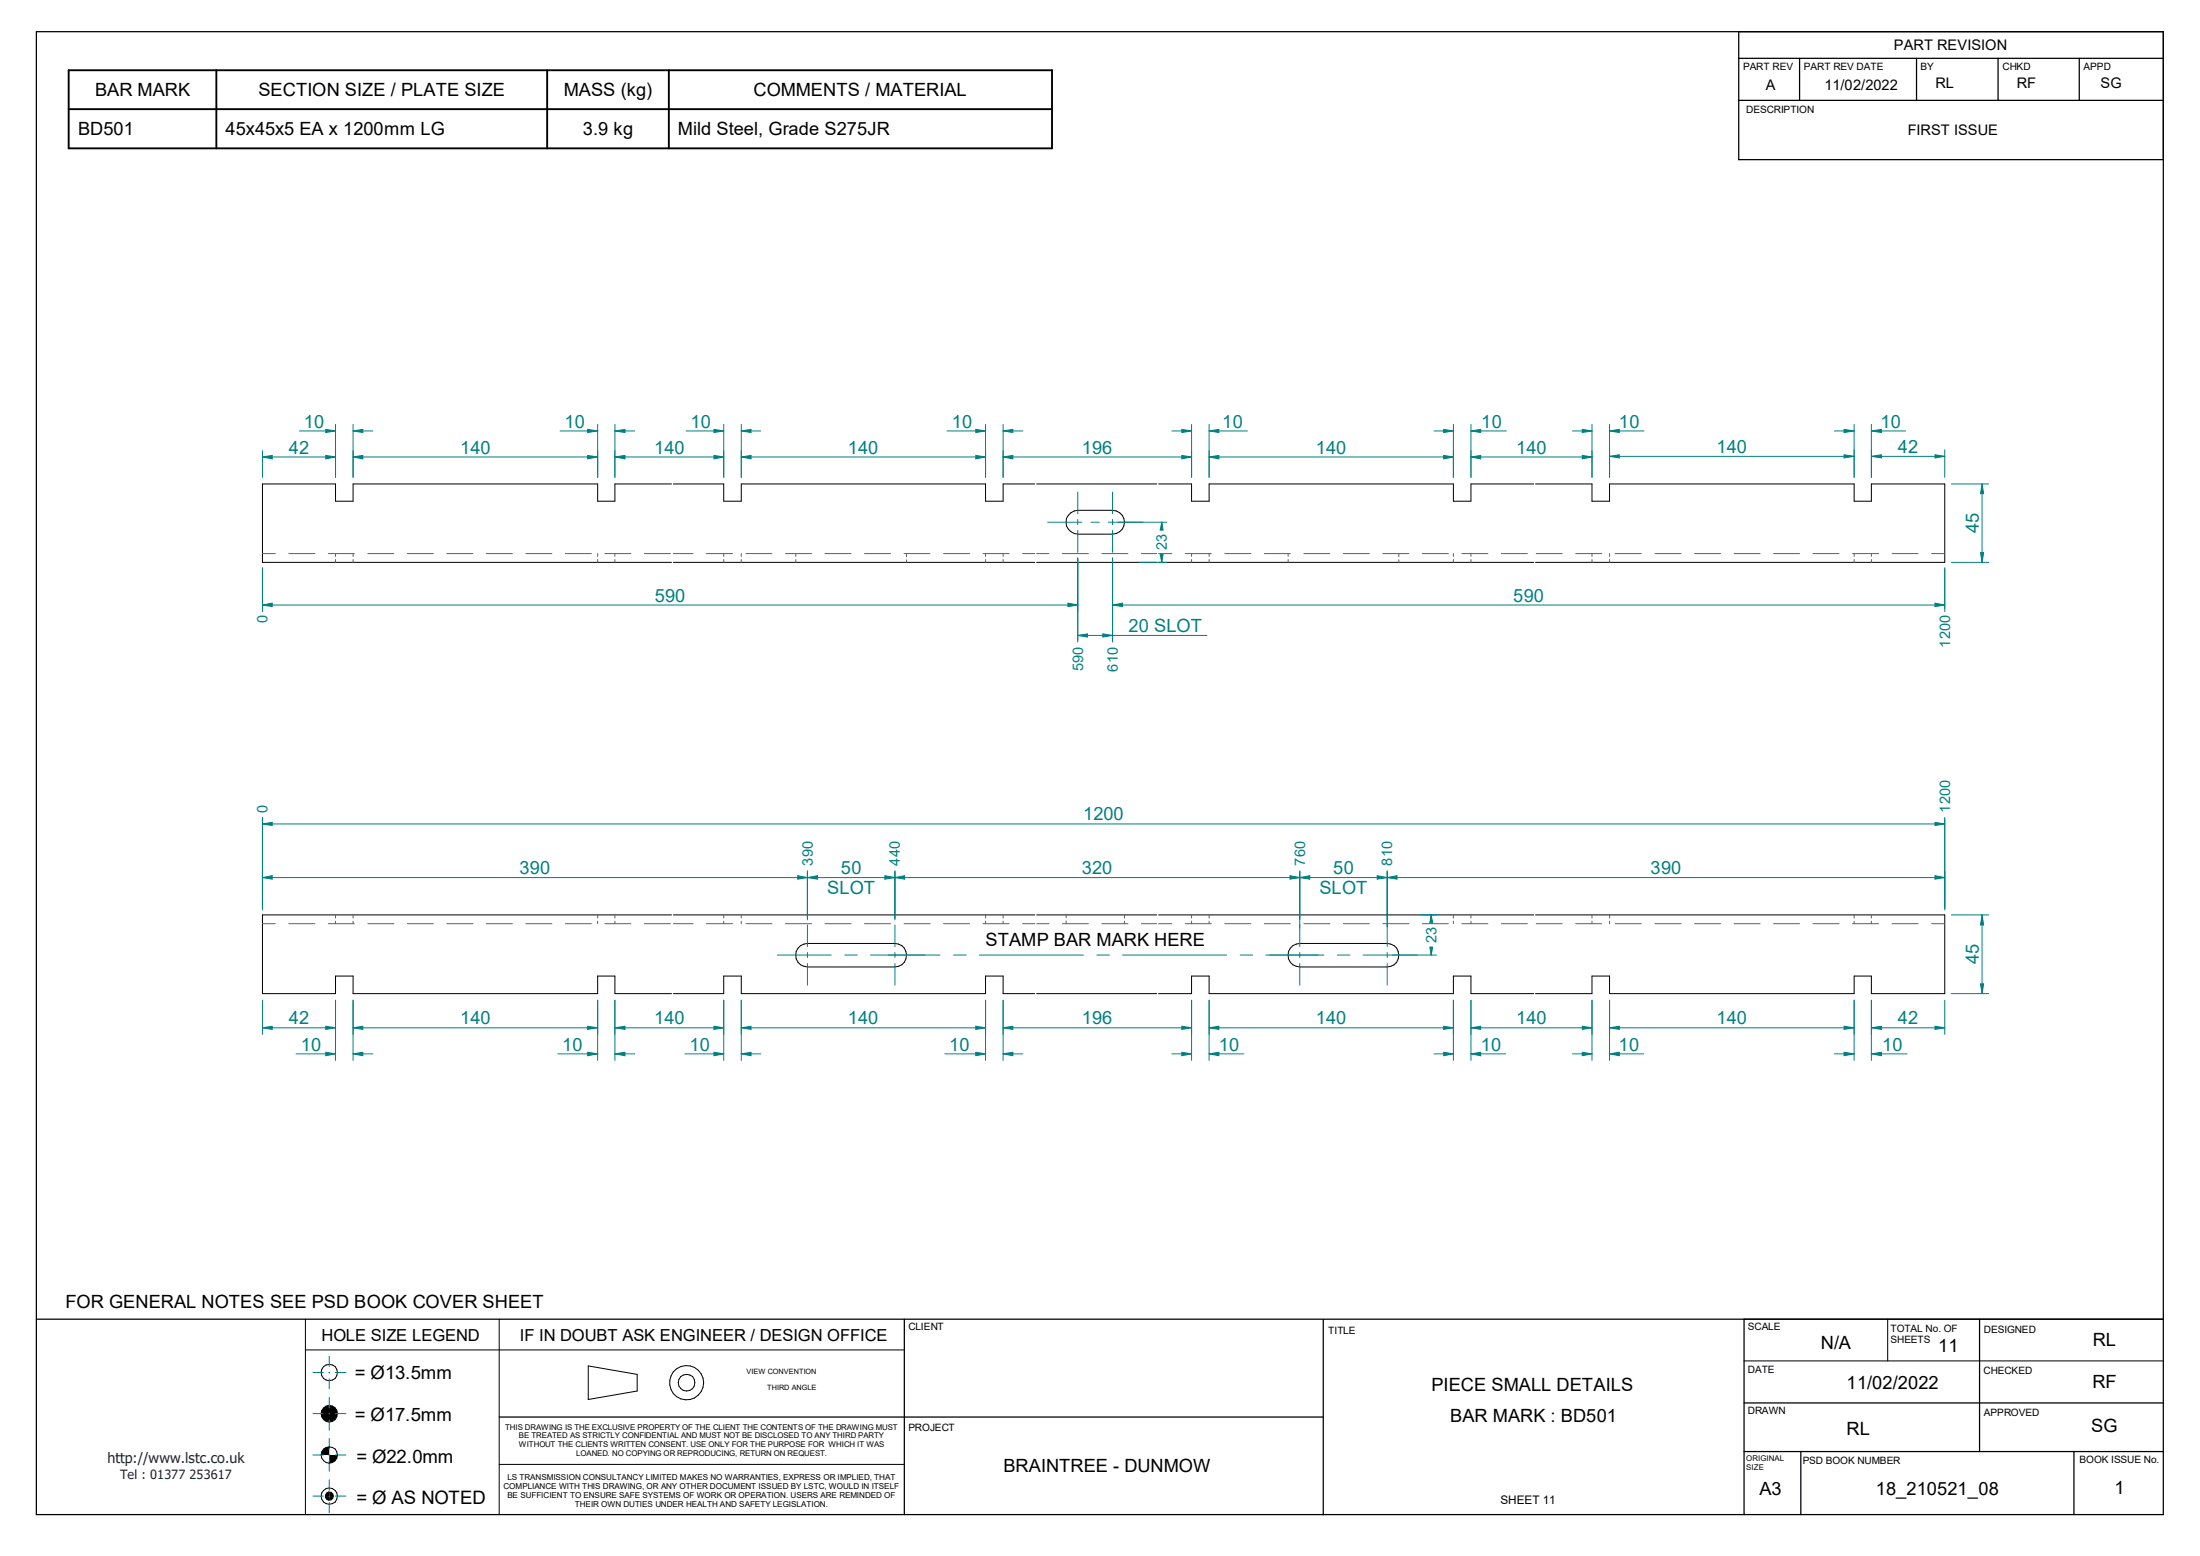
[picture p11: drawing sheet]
<svg xmlns="http://www.w3.org/2000/svg" width="297mm" height="210mm" viewBox="0 0 297 210" stroke-linecap="round" stroke-linejoin="round" font-family="sans-serif">
<g fill="none" stroke="#000" stroke-width=".17">
<path d="M4.9 4.3h287.2v200.1h-287.2zM234.7 7.9h57.4M234.7 13.5h57.4M234.7 4.3v17.2h57.4M243 7.9v5.6M258.7 7.9v5.6M269.7 7.9v5.6M280.7 7.9v5.6M4.9 178.1h287.2M122.1 178.1v26.3M178.6 178.1v26.4M235.5 178.1v26.3"/>
<path d="M267.3 178.1v17.8M67.4 191.3h111.2M235.5 189.4h56.6M235.5 195.9h56.6M243.1 195.9v8.5M280 195.9v8.5"/>
</g>
<g fill="none" stroke="#000" stroke-width=".14">
<path d="M90.8 65.3h-7.8v2.3h-2.3v-2.3h-33v2.3h-2.4v-2.3h-9.9v10.6h55.4M90.8 65.3h6.9v2.3h2.4v-2.3h33v2.3h2.3v-2.3h25.5v2.3h2.3v-2.3h33v2.3h2.4v-2.3h16.3v2.3h2.4v-2.3h33v2.3h2.3v-2.3h10v10.6h-171.8M144.2 69.6l.4-.4 .4-.2 .5-.1h4.7a1.61 1.61 0 0 1 1.6 1.6 1.61 1.61 0 0 1-1.6 1.6h-4.7a1.61 1.61 0 0 1-1.3-2.5zM90.8 123.5h-55.4v10.6h9.9v-2.4h2.4v2.4h33v-2.4h2.3v2.4h7.8M90.8 123.5h171.8v10.6h-10v-2.4h-2.3v2.4h-33v-2.4h-2.4v2.4h-16.3v-2.4h-2.4v2.4h-33v-2.4h-2.3v2.4h-25.5v-2.4h-2.3v2.4h-33v-2.4h-2.4v2.4h-6.9M107.7 128l.4-.4 .9-.3h11.8a1.59 1.59 0 0 1 1.6 1.6 1.59 1.59 0 0 1-1.6 1.6h-11.8a1.59 1.59 0 0 1-1.4-.9 1.59 1.59 0 0 1 .1-1.6zM174.5 127.6l1-.3h11.8a1.59 1.59 0 0 1 1.5 1.6 1.59 1.59 0 0 1-1.5 1.6h-11.8a1.59 1.59 0 0 1-1.6-1.1 1.59 1.59 0 0 1 .6-1.8zM41.2 178.1v26.3M67.4 178.1v26.3M254.8 178.1v5.6M41.2 182.2h80.9M67.4 197.7h54.7"/>
<path d="M79.4 184.4l6.6 1.1v2.2l-6.6 1.2zM235.5 183.7h56.6"/>
<circle cx="44.4" cy="196.4" r="1.1"/>
<circle cx="44.4" cy="185.2" r="1.1"/>
<circle cx="44.4" cy="190.8" r="1.1"/>
<circle cx="92.7" cy="186.6" r="1.13"/>
<circle cx="92.7" cy="186.6" r="2.31"/>
<circle cx="44.5" cy="201.9" r=".55"/>
<circle cx="44.5" cy="201.9" r="1.09"/>
</g>
<g fill="#000">
<path d="M43.6 195.7l.5-.4h.3v1.1h-1.1z" fill-rule="evenodd"/>
<path d="M44.4 196.4h1.2a1.12 1.12 0 0 1-1.2 1.1z" fill-rule="evenodd"/>
<path d="M44 201.7l.4-.3v.5h-.5z" fill-rule="evenodd"/>
<path d="M43.9 201.9h.5v.6l-.2-.1-.2-.2z" fill-rule="evenodd"/>
<path d="M44.4 201.4l.3 .1 .3 .2v.2h-.6z" fill-rule="evenodd"/>
<path d="M44.4 201.9h.6v.3l-.3 .2-.3 .1z" fill-rule="evenodd"/>
<circle cx="44.4" cy="190.8" r="1.1"/>
</g>
<g fill="none" stroke="#008080" stroke-width=".14">
<path d="M141.4 70.5h4.6M145.5 66.4v2.9M145.5 70.1v.7M145.5 71.6v2.9M147.3 70.5h1.1M149.6 70.5h4.7M150.2 66.4v2.9M150.2 70.1v.7M150.2 71.6v2.9M109 117.6v6.4M109 118.4l1.4-.2v.5zM120.8 117.6v6.4"/>
<path d="M104.9 128.9h7.3M109 124.8v3M109 128.6v.6M109 130v3M114 128.9h1.7M117.5 128.9h7.4M120.8 124.8v3M120.8 128.6v.6M120.8 130v3M171.4 128.9h7.3M175.5 124.8v3M175.5 128.6v.6"/>
<path d="M175.5 130v3M180.6 128.9h1.6M184 128.9h7.3M187.3 124.8v3M187.3 128.6v.6M187.3 130v3M42.2 190.8h1.4M42.2 196.4h1.4M42.2 185.3h1.4M44.4 190.8h.1M44.4 196.4h.1M44.4 185.3h.1"/>
<path d="M44.4 183v1.4M44.4 185.2v.1M44.4 186.1v1.4M44.4 188.6v1.4M44.4 190.8v.1M44.4 191.6v1.4M44.4 194.1v1.5M44.4 196.3v.1M44.4 197.2v1.4M44.4 199.7v1.5M45.3 190.8h1.4M45.3 196.4h1.4"/>
<path d="M45.3 185.3h1.4M42.2 201.9h1.4M44.4 201.9h.1M44.4 201.9v.1M44.4 202.8v1.4M45.3 201.9h1.4"/>
</g>
<g fill="none" stroke="#606060" stroke-width=".14">
<path d="M35.4 74.7h1.8M39 74.7h3.5M44.3 74.7h3.5M45.3 74.7v.4M45.3 75.5v.4M47.7 74.7v.4M47.7 75.5v.4M49.7 74.7h3.5M55 74.7h3.5M60.3 74.7h3.5M65.7 74.7h3.5M71 74.7h3.5"/>
<path d="M76.3 74.7h3.5M80.7 74.7v.4M80.7 75.5v.4M81.7 74.7h3.5M83 74.7v.4M83 75.5v.4M87 74.7h3.5M90.8 74.7h2.8M95.4 74.7h3.5M97.7 74.7v.4M97.7 75.5v.4M100.1 74.7v.4"/>
<path d="M100.1 75.5v.4M100.7 74.7h3.5M106 74.7h3.6M107.4 74.7v.4M107.4 75.5v.4M111.4 74.7h3.5M116.7 74.7h3.5M122 74.7h3.6M122.4 74.7v.4M122.4 75.6v.3M127.4 74.7h3.5M132.7 74.7h3.5"/>
<path d="M133.1 74.7v.4M133.1 75.5v.4M135.4 74.7v.4M135.4 75.5v.4M138 74.7h3.6M143.4 74.7h3.5M148.8 74.7h3.5M154.1 74.7h4.1M160 74.7h3.5M160.9 74.7v.4M160.9 75.5v.4M163.2 74.7v.4"/>
<path d="M163.2 75.5v.4M165.4 74.7h3.5M170.7 74.7h3.5M173.9 74.7v.4M173.9 75.5v.4M176 74.7h3.5M181.4 74.7h3.5M186.7 74.7h3.5M188.8 74.7v.4M188.8 75.6v.3M192 74.7h3.5M196.2 74.7v.4"/>
<path d="M196.2 75.5v.4M197.4 74.7h3.5M198.6 74.7v.4M198.6 75.5v.4M202.7 74.7h3.5M207.4 74.7h3.5M212.7 74.7h3.5M214.9 74.7v.4M214.9 75.5v.4M217.3 74.7v.4M217.3 75.5v.4M218.1 74.7h3.5"/>
<path d="M223.4 74.7h3.5M228.8 74.7h3.5M234.1 74.7h3.5M239.4 74.7h3.6M244.8 74.7h3.5M250.1 74.7h3.5M250.3 74.7v.4M250.3 75.5v.4M252.6 74.7v.4M252.6 75.5v.4M255.4 74.7h3.6M260.8 74.7h1.8"/>
<path d="M35.4 124.7h1.8M39 124.7h3.5M44.3 124.7h3.5M45.3 123.5v.4M45.3 124.3v.4M47.7 123.5v.4M47.7 124.3v.4M49.7 124.7h3.5M55 124.7h3.5M60.3 124.7h3.5M65.7 124.7h3.5M71 124.7h3.5"/>
<path d="M76.3 124.7h3.5M80.7 123.5v.4M80.7 124.3v.4M81.7 124.7h3.5M83 123.5v.4M83 124.3v.4M87 124.7h3.5M90.8 124.7h2.8M95.4 124.7h3.5M97.7 123.5v.4M97.7 124.3v.4M100.1 123.5v.4"/>
<path d="M100.1 124.3v.4M100.7 124.7h3.5M106 124.7h3.6M111.4 124.7h3.5M116.7 124.7h3.5M122 124.7h3.6M127.4 124.7h3.5M132.7 124.7h3.5M133.1 123.5v.4M133.1 124.3v.4M135.4 123.5v.4M135.4 124.3v.4"/>
<path d="M138 124.7h3.6M143.4 124.7h3.5M143.9 123.5v.4M143.9 124.3v.4M148.8 124.7h3.5M151.8 123.5v.4M151.8 124.3v.4M154.1 124.7h4.1M160 124.7h3.5M160.9 123.5v.4M160.9 124.3v.4M163.2 123.5v.4"/>
<path d="M163.2 124.3v.4M165.4 124.7h3.5M170.7 124.7h3.5M176 124.7h3.5M181.4 124.7h3.5M186.7 124.7h3.5M192 124.7h3.5M196.2 123.5v.4M196.2 124.3v.4M197.4 124.7h3.5M198.6 123.5v.4M198.6 124.3v.4"/>
<path d="M202.7 124.7h3.5M207.4 124.7h3.5M212.7 124.7h3.5M214.9 123.5v.4M214.9 124.3v.4M217.3 123.5v.4M217.3 124.3v.4M218.1 124.7h3.5M223.4 124.7h3.5M228.8 124.7h3.5M234.1 124.7h3.5M239.4 124.7h3.6"/>
<path d="M244.8 124.7h3.5M250.1 124.7h3.5M250.3 123.5v.4M250.3 124.3v.4M252.6 123.5v.4M252.6 124.3v.4M255.4 124.7h3.6M260.8 124.7h1.8"/>
</g>
<path d="M90.8 60.8v19.6M139.8 60.8v19.6M156.3 60.8v19.6M207.2 60.8v19.6M90.8 119v19.6M139.8 119v19.6M156.3 119v19.6M207.2 119v19.6" fill="none" stroke="#fff" stroke-width=".14"/>
<path d="M109 118.4l1.4-.2v.5z" fill="#008080"/>
<path d="M119.5 118.2l1.3 .2-1.3 .3z" fill="none" stroke="#008080" stroke-width=".14"/>
<path d="M119.5 118.2l1.3 .2-1.3 .3z" fill="#008080"/>
<path d="M109 118.4h11.8M175.5 117.6v7.7M175.5 118.4l1.3-.2v.5zM187.3 117.6v7.5" fill="none" stroke="#008080" stroke-width=".14"/>
<path d="M175.5 118.4l1.3-.2v.5z" fill="#008080"/>
<path d="M185.9 118.2l1.4 .2-1.4 .3z" fill="none" stroke="#008080" stroke-width=".14"/>
<path d="M185.9 118.2l1.4 .2-1.4 .3z" fill="#008080"/>
<path d="M175.5 118.4h11.8M187.3 117.6v7.5M187.3 118.4l1.3-.2v.5zM262.6 117.6v5" fill="none" stroke="#008080" stroke-width=".14"/>
<path d="M187.3 118.4l1.3-.2v.5z" fill="#008080"/>
<path d="M261.2 118.2l1.4 .2-1.4 .3z" fill="none" stroke="#008080" stroke-width=".14"/>
<path d="M261.2 118.2l1.4 .2-1.4 .3z" fill="#008080"/>
<path d="M35.4 117.6v5M107.7 118.2l1.3 .2-1.3 .3zM109 117.6v6.4M187.3 118.4h75.3" fill="none" stroke="#008080" stroke-width=".14"/>
<path d="M107.7 118.2l1.3 .2-1.3 .3z" fill="#008080"/>
<path d="M35.4 118.4l1.3-.2v.5z" fill="none" stroke="#008080" stroke-width=".14"/>
<path d="M35.4 118.4l1.3-.2v.5z" fill="#008080"/>
<path d="M145.5 75.4v11.3M150.2 75.4v11.3M145.5 85.8l1.3-.2v.4zM35.4 118.4h73.6" fill="none" stroke="#008080" stroke-width=".14"/>
<path d="M145.5 85.8l1.3-.2v.4z" fill="#008080"/>
<path d="M148.9 85.6l1.3 .2-1.3 .2z" fill="none" stroke="#008080" stroke-width=".14"/>
<path d="M148.9 85.6l1.3 .2-1.3 .2z" fill="#008080"/>
<path d="M150.2 75.4v7.1M262.6 76.8v5.7M145.5 85.8h17.4M150.2 81.7l1.4-.3v.5z" fill="none" stroke="#008080" stroke-width=".14"/>
<path d="M150.2 81.7l1.4-.3v.5z" fill="#008080"/>
<path d="M261.2 81.4l1.4 .3-1.4 .2z" fill="none" stroke="#008080" stroke-width=".14"/>
<path d="M261.2 81.4l1.4 .3-1.4 .2z" fill="#008080"/>
<path d="M150.2 81.7h112.4M120.8 117.6v6.4M120.8 118.4l1.3-.2v.5zM175.5 117.6v6.4" fill="none" stroke="#008080" stroke-width=".14"/>
<path d="M120.8 118.4l1.3-.2v.5z" fill="#008080"/>
<path d="M174.2 118.2l1.3 .2-1.3 .3z" fill="none" stroke="#008080" stroke-width=".14"/>
<path d="M174.2 118.2l1.3 .2-1.3 .3z" fill="#008080"/>
<path d="M35.4 76.8v5.7M145.5 75.4v7.1M35.4 81.7l1.3-.3v.5zM120.8 118.4h54.7" fill="none" stroke="#008080" stroke-width=".14"/>
<path d="M35.4 81.7l1.3-.3v.5z" fill="#008080"/>
<path d="M144.2 81.4l1.3 .3-1.3 .2z" fill="none" stroke="#008080" stroke-width=".14"/>
<path d="M144.2 81.4l1.3 .3-1.3 .2z" fill="#008080"/>
<path d="M263.4 75.9h5.1M263.4 65.3h5.1M267.4 74.6h.4l-.2 1.3zM35.4 81.7h110.1" fill="none" stroke="#008080" stroke-width=".14"/>
<path d="M267.4 74.6h.4l-.2 1.3z" fill="#008080"/>
<path d="M267.6 65.3l.2 1.3h-.4z" fill="none" stroke="#008080" stroke-width=".14"/>
<path d="M267.6 65.3l.2 1.3h-.4z" fill="#008080"/>
<path d="M252.6 60.7v3.7M261.2 61.4l1.4 .2-1.4 .2zM262.6 60.7v3.7M267.6 65.3v10.6" fill="none" stroke="#008080" stroke-width=".14"/>
<path d="M261.2 61.4l1.4 .2-1.4 .2z" fill="#008080"/>
<path d="M252.6 61.6l1.4-.2v.4z" fill="none" stroke="#008080" stroke-width=".14"/>
<path d="M252.6 61.6l1.4-.2v.4z" fill="#008080"/>
<path d="M250.3 57.3v7.1M252.6 57.3v7.1M252.6 58.2l1.4-.2v.4zM252.6 61.6h10" fill="none" stroke="#008080" stroke-width=".14"/>
<path d="M252.6 58.2l1.4-.2v.4z" fill="#008080"/>
<path d="M249 58l1.3 .2-1.3 .2z" fill="none" stroke="#008080" stroke-width=".14"/>
<path d="M249 58l1.3 .2-1.3 .2z" fill="#008080"/>
<path d="M247.6 58.2h2.7M252.6 58.2h4.7M217.3 60.7v3.7M249 61.4l1.3 .2-1.3 .2zM250.3 60.7v3.7" fill="none" stroke="#008080" stroke-width=".14"/>
<path d="M249 61.4l1.3 .2-1.3 .2z" fill="#008080"/>
<path d="M217.3 61.6l1.3-.2v.4z" fill="none" stroke="#008080" stroke-width=".14"/>
<path d="M217.3 61.6l1.3-.2v.4z" fill="#008080"/>
<path d="M214.9 57.3v7.1M217.3 57.3v7.1M217.3 58.2l1.3-.2v.4zM217.3 61.6h33" fill="none" stroke="#008080" stroke-width=".14"/>
<path d="M217.3 58.2l1.3-.2v.4z" fill="#008080"/>
<path d="M213.6 58l1.3 .2-1.3 .2z" fill="none" stroke="#008080" stroke-width=".14"/>
<path d="M213.6 58l1.3 .2-1.3 .2z" fill="#008080"/>
<path d="M212.3 58.2h2.6M217.3 58.2h4.7M198.6 60.8v3.6M213.6 61.5l1.3 .2-1.3 .2zM214.9 60.8v3.6" fill="none" stroke="#008080" stroke-width=".14"/>
<path d="M213.6 61.5l1.3 .2-1.3 .2z" fill="#008080"/>
<path d="M198.6 61.7l1.3-.2v.4z" fill="none" stroke="#008080" stroke-width=".14"/>
<path d="M198.6 61.7l1.3-.2v.4z" fill="#008080"/>
<path d="M196.2 57.3v7.1M198.6 57.3v7.1M198.6 58.2l1.3-.2v.4zM198.6 61.7h16.3" fill="none" stroke="#008080" stroke-width=".14"/>
<path d="M198.6 58.2l1.3-.2v.4z" fill="#008080"/>
<path d="M194.9 58l1.3 .2-1.3 .2z" fill="none" stroke="#008080" stroke-width=".14"/>
<path d="M194.9 58l1.3 .2-1.3 .2z" fill="#008080"/>
<path d="M193.6 58.2h2.6M198.6 58.2h4.8M163.2 60.8v3.6M194.9 61.5l1.3 .2-1.3 .2zM196.2 60.8v3.6" fill="none" stroke="#008080" stroke-width=".14"/>
<path d="M194.9 61.5l1.3 .2-1.3 .2z" fill="#008080"/>
<path d="M163.2 61.7l1.3-.2v.4z" fill="none" stroke="#008080" stroke-width=".14"/>
<path d="M163.2 61.7l1.3-.2v.4z" fill="#008080"/>
<path d="M160.9 57.3v7.1M163.2 57.3v7.1M163.2 58.2l1.3-.2v.4zM163.2 61.7h33" fill="none" stroke="#008080" stroke-width=".14"/>
<path d="M163.2 58.2l1.3-.2v.4z" fill="#008080"/>
<path d="M159.6 58l1.3 .2-1.3 .2z" fill="none" stroke="#008080" stroke-width=".14"/>
<path d="M159.6 58l1.3 .2-1.3 .2z" fill="#008080"/>
<path d="M158.2 58.2h2.7M163.2 58.2h5.2M135.4 60.8v3.6M159.6 61.5l1.3 .2-1.3 .2zM160.9 60.8v3.6" fill="none" stroke="#008080" stroke-width=".14"/>
<path d="M159.6 61.5l1.3 .2-1.3 .2z" fill="#008080"/>
<path d="M135.4 61.7l1.3-.2v.4z" fill="none" stroke="#008080" stroke-width=".14"/>
<path d="M135.4 61.7l1.3-.2v.4z" fill="#008080"/>
<path d="M133.1 57.3v7.1M135.4 57.3v7.1M135.4 58.2l1.3-.2v.4zM135.4 61.7h25.5" fill="none" stroke="#008080" stroke-width=".14"/>
<path d="M135.4 58.2l1.3-.2v.4z" fill="#008080"/>
<path d="M131.7 58l1.4 .2-1.4 .2z" fill="none" stroke="#008080" stroke-width=".14"/>
<path d="M131.7 58l1.4 .2-1.4 .2z" fill="#008080"/>
<path d="M127.8 58.2h5.3M135.4 58.2h2.7M100.1 60.8v3.6M131.7 61.5l1.4 .2-1.4 .2zM133.1 60.8v3.6" fill="none" stroke="#008080" stroke-width=".14"/>
<path d="M131.7 61.5l1.4 .2-1.4 .2z" fill="#008080"/>
<path d="M100.1 61.7l1.3-.2v.4z" fill="none" stroke="#008080" stroke-width=".14"/>
<path d="M100.1 61.7l1.3-.2v.4z" fill="#008080"/>
<path d="M97.7 57.3v7.1M100.1 57.3v7.1M100.1 58.2l1.3-.2v.4zM100.1 61.7h33" fill="none" stroke="#008080" stroke-width=".14"/>
<path d="M100.1 58.2l1.3-.2v.4z" fill="#008080"/>
<path d="M96.4 58l1.3 .2-1.3 .2z" fill="none" stroke="#008080" stroke-width=".14"/>
<path d="M96.4 58l1.3 .2-1.3 .2z" fill="#008080"/>
<path d="M92.6 58.2h5.1M100.1 58.2h2.6M83 60.8v3.6M83 61.7l1.4-.2v.4zM97.7 60.8v3.6" fill="none" stroke="#008080" stroke-width=".14"/>
<path d="M83 61.7l1.4-.2v.4z" fill="#008080"/>
<path d="M96.4 61.5l1.3 .2-1.3 .2z" fill="none" stroke="#008080" stroke-width=".14"/>
<path d="M96.4 61.5l1.3 .2-1.3 .2z" fill="#008080"/>
<path d="M80.7 57.3v7.1M83 57.3v7.1M83 58.2l1.4-.2v.4zM83 61.7h14.7" fill="none" stroke="#008080" stroke-width=".14"/>
<path d="M83 58.2l1.4-.2v.4z" fill="#008080"/>
<path d="M79.3 58l1.4 .2-1.4 .2z" fill="none" stroke="#008080" stroke-width=".14"/>
<path d="M79.3 58l1.4 .2-1.4 .2z" fill="#008080"/>
<path d="M75.6 58.2h5.1M83 58.2h2.7M47.7 60.8v3.6M79.3 61.5l1.4 .2-1.4 .2zM80.7 60.8v3.6" fill="none" stroke="#008080" stroke-width=".14"/>
<path d="M79.3 61.5l1.4 .2-1.4 .2z" fill="#008080"/>
<path d="M47.7 61.7l1.3-.2v.4z" fill="none" stroke="#008080" stroke-width=".14"/>
<path d="M47.7 61.7l1.3-.2v.4z" fill="#008080"/>
<path d="M45.3 57.3v7.1M47.7 57.3v7.1M47.7 58.2l1.3-.2v.4zM47.7 61.7h33" fill="none" stroke="#008080" stroke-width=".14"/>
<path d="M47.7 58.2l1.3-.2v.4z" fill="#008080"/>
<path d="M44 58l1.3 .2-1.3 .2z" fill="none" stroke="#008080" stroke-width=".14"/>
<path d="M44 58l1.3 .2-1.3 .2z" fill="#008080"/>
<path d="M40.4 58.2h4.9M47.7 58.2h2.6M35.4 60.8v3.6M44 61.5l1.3 .2-1.3 .2zM45.3 60.8v3.6" fill="none" stroke="#008080" stroke-width=".14"/>
<path d="M44 61.5l1.3 .2-1.3 .2z" fill="#008080"/>
<path d="M35.4 61.7l1.3-.2v.4z" fill="none" stroke="#008080" stroke-width=".14"/>
<path d="M35.4 61.7l1.3-.2v.4z" fill="#008080"/>
<path d="M35.4 61.7h9.9M35.4 135v4.6M35.4 138.7l1.3-.2v.4zM45.3 135v4.6" fill="none" stroke="#008080" stroke-width=".14"/>
<path d="M35.4 138.7l1.3-.2v.4z" fill="#008080"/>
<path d="M44 138.5l1.3 .2-1.3 .2z" fill="none" stroke="#008080" stroke-width=".14"/>
<path d="M44 138.5l1.3 .2-1.3 .2z" fill="#008080"/>
<path d="M35.4 138.7h9.9M47.7 135v4.6M47.7 138.7l1.3-.2v.4zM80.7 135v4.6" fill="none" stroke="#008080" stroke-width=".14"/>
<path d="M47.7 138.7l1.3-.2v.4z" fill="#008080"/>
<path d="M79.3 138.5l1.4 .2-1.4 .2z" fill="none" stroke="#008080" stroke-width=".14"/>
<path d="M79.3 138.5l1.4 .2-1.4 .2z" fill="#008080"/>
<path d="M47.7 138.7h33M83 135v4.6M83 138.7l1.4-.2v.4zM97.7 135v4.6" fill="none" stroke="#008080" stroke-width=".14"/>
<path d="M83 138.7l1.4-.2v.4z" fill="#008080"/>
<path d="M96.4 138.5l1.3 .2-1.3 .2z" fill="none" stroke="#008080" stroke-width=".14"/>
<path d="M96.4 138.5l1.3 .2-1.3 .2z" fill="#008080"/>
<path d="M83 138.7h14.7M100.1 135v4.6M100.1 138.7l1.3-.2v.4zM133.1 135v4.6" fill="none" stroke="#008080" stroke-width=".14"/>
<path d="M100.1 138.7l1.3-.2v.4z" fill="#008080"/>
<path d="M131.7 138.5l1.4 .2-1.4 .2z" fill="none" stroke="#008080" stroke-width=".14"/>
<path d="M131.7 138.5l1.4 .2-1.4 .2z" fill="#008080"/>
<path d="M100.1 138.7h33M135.4 135v4.6M135.4 138.7l1.3-.2v.4zM160.9 135v4.6" fill="none" stroke="#008080" stroke-width=".14"/>
<path d="M135.4 138.7l1.3-.2v.4z" fill="#008080"/>
<path d="M159.6 138.5l1.3 .2-1.3 .2z" fill="none" stroke="#008080" stroke-width=".14"/>
<path d="M159.6 138.5l1.3 .2-1.3 .2z" fill="#008080"/>
<path d="M135.4 138.7h25.5M163.2 135v4.6M163.2 138.7l1.3-.2v.4zM196.2 135v4.6" fill="none" stroke="#008080" stroke-width=".14"/>
<path d="M163.2 138.7l1.3-.2v.4z" fill="#008080"/>
<path d="M194.9 138.5l1.3 .2-1.3 .2z" fill="none" stroke="#008080" stroke-width=".14"/>
<path d="M194.9 138.5l1.3 .2-1.3 .2z" fill="#008080"/>
<path d="M163.2 138.7h33M198.6 135v4.6M198.6 138.7l1.3-.2v.4zM214.9 135v4.6" fill="none" stroke="#008080" stroke-width=".14"/>
<path d="M198.6 138.7l1.3-.2v.4z" fill="#008080"/>
<path d="M213.6 138.5l1.3 .2-1.3 .2z" fill="none" stroke="#008080" stroke-width=".14"/>
<path d="M213.6 138.5l1.3 .2-1.3 .2z" fill="#008080"/>
<path d="M198.6 138.7h16.3M217.3 135v4.6M217.3 138.7l1.3-.2v.4zM250.3 135v4.6" fill="none" stroke="#008080" stroke-width=".14"/>
<path d="M217.3 138.7l1.3-.2v.4z" fill="#008080"/>
<path d="M249 138.5l1.3 .2-1.3 .2z" fill="none" stroke="#008080" stroke-width=".14"/>
<path d="M249 138.5l1.3 .2-1.3 .2z" fill="#008080"/>
<path d="M217.3 138.7h33M252.6 135v4.6M252.6 138.7l1.4-.2v.4zM262.6 135v4.6" fill="none" stroke="#008080" stroke-width=".14"/>
<path d="M252.6 138.7l1.4-.2v.4z" fill="#008080"/>
<path d="M261.2 138.5l1.4 .2-1.4 .2z" fill="none" stroke="#008080" stroke-width=".14"/>
<path d="M261.2 138.5l1.4 .2-1.4 .2z" fill="#008080"/>
<path d="M252.6 138.7h10M263.4 134.1h5.1M263.4 123.5h5.1M267.4 132.8h.4l-.2 1.3z" fill="none" stroke="#008080" stroke-width=".14"/>
<path d="M267.4 132.8h.4l-.2 1.3z" fill="#008080"/>
<path d="M267.6 123.5l.2 1.3h-.4z" fill="none" stroke="#008080" stroke-width=".14"/>
<path d="M267.6 123.5l.2 1.3h-.4z" fill="#008080"/>
<path d="M250.3 135v8.1M252.6 135v8.1M267.6 123.5v10.6M249 142l1.3 .2-1.3 .3z" fill="none" stroke="#008080" stroke-width=".14"/>
<path d="M249 142l1.3 .2-1.3 .3z" fill="#008080"/>
<path d="M252.6 142.2l1.4-.2v.5z" fill="none" stroke="#008080" stroke-width=".14"/>
<path d="M252.6 142.2l1.4-.2v.5z" fill="#008080"/>
<path d="M214.9 135v8.1M217.3 135v8.1M213.6 142l1.3 .2-1.3 .3zM247.6 142.2h2.7M252.6 142.2h4.9" fill="none" stroke="#008080" stroke-width=".14"/>
<path d="M213.6 142l1.3 .2-1.3 .3z" fill="#008080"/>
<path d="M217.3 142.2l1.3-.2v.5z" fill="none" stroke="#008080" stroke-width=".14"/>
<path d="M217.3 142.2l1.3-.2v.5z" fill="#008080"/>
<path d="M196.2 135v8.1M198.6 135v8.1M194.9 142l1.3 .2-1.3 .3zM212.3 142.2h2.6M217.3 142.2h4.6" fill="none" stroke="#008080" stroke-width=".14"/>
<path d="M194.9 142l1.3 .2-1.3 .3z" fill="#008080"/>
<path d="M198.6 142.2l1.3-.2v.5z" fill="none" stroke="#008080" stroke-width=".14"/>
<path d="M198.6 142.2l1.3-.2v.5z" fill="#008080"/>
<path d="M160.9 135v8.1M163.2 135v8.1M159.6 142l1.3 .2-1.3 .3zM193.6 142.2h2.6M198.6 142.2h4.7" fill="none" stroke="#008080" stroke-width=".14"/>
<path d="M159.6 142l1.3 .2-1.3 .3z" fill="#008080"/>
<path d="M163.2 142.2l1.3-.2v.5z" fill="none" stroke="#008080" stroke-width=".14"/>
<path d="M163.2 142.2l1.3-.2v.5z" fill="#008080"/>
<path d="M133.1 135v8.1M135.4 135v8.1M135.4 142.2l1.3-.2v.5zM158.2 142.2h2.7M163.2 142.2h4.7" fill="none" stroke="#008080" stroke-width=".14"/>
<path d="M135.4 142.2l1.3-.2v.5z" fill="#008080"/>
<path d="M131.7 142l1.4 .2-1.4 .3z" fill="none" stroke="#008080" stroke-width=".14"/>
<path d="M131.7 142l1.4 .2-1.4 .3z" fill="#008080"/>
<path d="M97.7 135v8.1M100.1 135v8.1M100.1 142.2l1.3-.2v.5zM127.6 142.2h5.5M135.4 142.2h2.7" fill="none" stroke="#008080" stroke-width=".14"/>
<path d="M100.1 142.2l1.3-.2v.5z" fill="#008080"/>
<path d="M96.4 142l1.3 .2-1.3 .3z" fill="none" stroke="#008080" stroke-width=".14"/>
<path d="M96.4 142l1.3 .2-1.3 .3z" fill="#008080"/>
<path d="M80.7 135v8.1M83 135v8.1M83 142.2l1.4-.2v.5zM92.5 142.2h5.2M100.1 142.2h2.6" fill="none" stroke="#008080" stroke-width=".14"/>
<path d="M83 142.2l1.4-.2v.5z" fill="#008080"/>
<path d="M79.3 142l1.4 .2-1.4 .3z" fill="none" stroke="#008080" stroke-width=".14"/>
<path d="M79.3 142l1.4 .2-1.4 .3z" fill="#008080"/>
<path d="M45.3 135v8.1M47.7 135v8.1M47.7 142.2l1.3-.2v.5zM75.3 142.2h5.4M83 142.2h2.7" fill="none" stroke="#008080" stroke-width=".14"/>
<path d="M47.7 142.2l1.3-.2v.5z" fill="#008080"/>
<path d="M44 142l1.3 .2-1.3 .3z" fill="none" stroke="#008080" stroke-width=".14"/>
<path d="M44 142l1.3 .2-1.3 .3z" fill="#008080"/>
<g fill="none" stroke="#008080" stroke-width=".14">
<path d="M35.4 76.6v5.5M145.5 75.3v11.1M150.2 75.3v11.1M262.6 76.6v5.5M35.4 110.3v12.5M35.4 111.2l1.3-.2v.4zM109 117.7v6.5M120.8 117.7v6.5M175.5 117.7v6.5M187.3 117.7v6.5M262.6 110.3v12.5M40 142.2h5.3"/>
<path d="M47.7 142.2h2.6"/>
</g>
<path d="M9.3 14.7h132.7M9.3 9.5h132.7v10.5h-132.7zM29.2 9.5v10.5M73.9 9.5v10.5M90.3 9.5v10.5" fill="none" stroke="#000" stroke-width=".25"/>
<path d="M35.4 111.2l1.3-.2v.4z" fill="#008080"/>
<path d="M261.2 111l1.4 .2-1.4 .2z" fill="none" stroke="#008080" stroke-width=".14"/>
<path d="M261.2 111l1.4 .2-1.4 .2z" fill="#008080"/>
<path d="M150.9 70.5h6.6M153.8 75.9h3.7M156.8 70.5l.2 1h-.4zM35.4 111.2h227.2" fill="none" stroke="#008080" stroke-width=".14"/>
<path d="M156.8 70.5l.2 1h-.4z" fill="#008080"/>
<path d="M156.6 74.8h.4l-.2 1.1z" fill="none" stroke="#008080" stroke-width=".14"/>
<path d="M156.6 74.8h.4l-.2 1.1z" fill="#008080"/>
<path d="M156.8 70.5v1.1M156.8 74.8v1.1M119.9 128.9h7M128.7 128.9h1.7M132.2 128.9h14.1M148.1 128.9h1.7M151.6 128.9h14M167.4 128.9h1.7M170.9 128.9h7.1M188 128.9h5.9M191.7 123.5h2.2M193 127.8h.4l-.2 1.1z" fill="none" stroke="#008080" stroke-width=".14"/>
<path d="M193 127.8h.4l-.2 1.1z" fill="#008080"/>
<path d="M193.2 123.5l.2 1h-.4z" fill="none" stroke="#008080" stroke-width=".14"/>
<path d="M193.2 123.5l.2 1h-.4z" fill="#008080"/>
<path d="M193.2 123.5v1.1M193.2 127.8v1.1" fill="none" stroke="#008080" stroke-width=".14"/>
<g font-size="2.5">
<text x="12.8" y="13">BAR MARK</text>
<text x="34.9" y="13">SECTION SIZE / PLATE SIZE</text>
<text x="76.1" y="13">MASS (kg)</text>
<text x="101.7" y="13">COMMENTS / MATERIAL</text>
<text x="10.5" y="18.2">BD501</text>
<text x="30.4" y="18.2">45x45x5 EA x 1200mm LG</text>
<text x="78.7" y="18.2">3.9 kg</text>
<text x="91.5" y="18.2">Mild Steel, Grade S275JR</text>
<text x="133.1" y="127.7">STAMP BAR MARK HERE</text>
<text x="8.8" y="176.5">FOR GENERAL NOTES SEE PSD BOOK COVER SHEET</text>
<text x="245.8" y="182">N/A</text>
<text x="261.7" y="182.5">11</text>
<text x="282.5" y="181.7">RL</text>
<text x="47.9" y="186.2">= Ø13.5mm</text>
<text x="47.9" y="191.7">= Ø17.5mm</text>
<text x="193.3" y="187.8">PIECE SMALL DETAILS</text>
<text x="195.8" y="192">BAR MARK : BD501</text>
<text x="249.3" y="187.5">11/02/2022</text>
<text x="282.5" y="187.4">RF</text>
<text x="48.1" y="197.4">= Ø22.0mm</text>
<text x="249.3" y="193.6">RL</text>
<text x="282.3" y="193.3">SG</text>
<text x="48.1" y="202.9">= Ø AS NOTED</text>
<text x="135.5" y="198.7">BRAINTREE - DUNMOW</text>
<text x="237.5" y="201.8">A3</text>
<text x="253.2" y="201.8">18_210521_08</text>
<text x="285.5" y="201.7">1</text>
</g>
<g font-size="2.5" fill="#008080">
<text x="41" y="57.7">10</text>
<text x="76.2" y="57.7">10</text>
<text x="93.2" y="57.7">10</text>
<text x="128.5" y="57.7">10</text>
<text x="165" y="57.7">10</text>
<text x="200" y="57.7">10</text>
<text x="218.6" y="57.7">10</text>
<text x="253.9" y="57.7">10</text>
<text x="39" y="61.3">42</text>
<text x="62.1" y="61.3">140</text>
<text x="88.3" y="61.3">140</text>
<text x="114.5" y="61.3">140</text>
<text x="146" y="61.3">196</text>
<text x="177.6" y="61.3">140</text>
<text x="204.7" y="61.3">140</text>
<text x="231.7" y="61.2">140</text>
<text x="256.2" y="61.2">42</text>
<text x="267.2" y="72" transform="rotate(-90 267.2 72)">45</text>
<text x="88.4" y="81.2">590</text>
<text x="204.3" y="81.2">590</text>
<text x="152.4" y="85.3">20 SLOT</text>
<text x="146.2" y="110.7">1200</text>
<text x="70.1" y="118">390</text>
<text x="113.5" y="118">50</text>
<text x="146" y="118">320</text>
<text x="180" y="118">50</text>
<text x="222.8" y="118">390</text>
<text x="111.7" y="120.6">SLOT</text>
<text x="178.1" y="120.6">SLOT</text>
<text x="267.2" y="130.2" transform="rotate(-90 267.2 130.2)">45</text>
<text x="39" y="138.3">42</text>
<text x="40.6" y="141.8">10</text>
<text x="62.1" y="138.3">140</text>
<text x="75.9" y="141.8">10</text>
<text x="88.3" y="138.3">140</text>
<text x="93.1" y="141.8">10</text>
<text x="114.5" y="138.3">140</text>
<text x="128.1" y="141.8">10</text>
<text x="146" y="138.3">196</text>
<text x="164.5" y="141.8">10</text>
<text x="177.6" y="138.3">140</text>
<text x="199.9" y="141.8">10</text>
<text x="204.7" y="138.3">140</text>
<text x="218.5" y="141.8">10</text>
<text x="231.7" y="138.3">140</text>
<text x="254.1" y="141.8">10</text>
<text x="256.2" y="138.3">42</text>
</g>
<g font-size="2.2">
<text x="43.4" y="181.1">HOLE SIZE LEGEND</text>
<text x="70.2" y="181.1">IF IN DOUBT ASK ENGINEER / DESIGN OFFICE</text>
</g>
<g font-size="2">
<text x="255.7" y="6.8">PART REVISION</text>
<text x="261.3" y="11.9">RL</text>
<text x="272.3" y="11.9">RF</text>
<text x="283.6" y="11.9">SG</text>
<text x="238.4" y="12.1">A</text>
<text x="246.3" y="12.1">11/02/2022</text>
<text x="257.6" y="18.3">FIRST ISSUE</text>
</g>
<g font-size="2" fill="#008080">
<text x="157.5" y="74.3" transform="rotate(-90 157.5 74.3)">23</text>
<text x="36.1" y="84.1" transform="rotate(-90 36.1 84.1)">0</text>
<text x="263.3" y="87.4" transform="rotate(-90 263.3 87.4)">1200</text>
<text x="146.2" y="90.6" transform="rotate(-90 146.2 90.6)">590</text>
<text x="150.9" y="90.6" transform="rotate(-90 150.9 90.6)">610</text>
<text x="36.1" y="109.7" transform="rotate(-90 36.1 109.7)">0</text>
<text x="263.3" y="109.7" transform="rotate(-90 263.3 109.7)">1200</text>
<text x="109.7" y="116.8" transform="rotate(-90 109.7 116.8)">390</text>
<text x="121.5" y="116.8" transform="rotate(-90 121.5 116.8)">440</text>
<text x="176.2" y="116.8" transform="rotate(-90 176.2 116.8)">760</text>
<text x="188" y="116.8" transform="rotate(-90 188 116.8)">810</text>
<text x="193.9" y="127.3" transform="rotate(-90 193.9 127.3)">23</text>
</g>
<text font-size="1.9" fill="#000080" x="14.5" y="197.5">http://www.lstc.co.uk</text>
<text font-size="1.7" fill="#000080" x="16.2" y="199.7">Tel : 01377 253617</text>
<text font-size="1.6" x="202.6" y="203">SHEET 11</text>
<g font-size="1.4">
<text x="235.3" y="9.4">PART REV</text>
<text x="243.5" y="9.4">PART REV DATE</text>
<text x="259.3" y="9.4">BY</text>
<text x="270.3" y="9.4">CHKD</text>
<text x="281.3" y="9.4">APPD</text>
<text x="235.8" y="15.3">DESCRIPTION</text>
<text x="122.6" y="179.6">CLIENT</text>
<text x="236" y="179.6">SCALE</text>
<text x="255.2" y="179.7">TOTAL No. OF</text>
<text x="267.8" y="179.9">DESIGNED</text>
<text x="179.3" y="180">TITLE</text>
<text x="236" y="185.4">DATE</text>
<text x="255.2" y="181.3">SHEETS</text>
<text x="267.8" y="185.4">CHECKED</text>
<text x="236" y="190.9">DRAWN</text>
<text x="267.8" y="191.2">APPROVED</text>
<text x="122.6" y="193.1">PROJECT</text>
<text x="243.4" y="197.6">PSD BOOK NUMBER</text>
<text x="280.8" y="197.5">BOOK ISSUE No.</text>
</g>
<g font-size="1.1">
<text x="68.2" y="193">THIS DRAWING IS THE EXCLUSIVE PROPERTY OF THE CLIENT THE CONTENTS OF THE DRAWING MUST</text>
<text x="70.1" y="194.1">BE TREATED AS STRICTLY CONFIDENTIAL AND MUST NOT BE DISCLOSED TO ANY THIRD PARTY</text>
<text x="70.1" y="195.3">WITHOUT THE CLIENTS WRITTEN CONSENT. USE ONLY FOR THE PURPOSE FOR WHICH IT WAS</text>
<text x="77.8" y="196.5">LOANED. NO COPYING OR REPRODUCING, RETURN ON REQUEST.</text>
<text x="235.8" y="197.2">ORIGINAL</text>
<text x="68" y="200.9">COMPLIANCE WITH THIS DRAWING, OR ANY OTHER DOCUMENT ISSUED BY LSTC, WOULD IN ITSELF</text>
<text x="68.5" y="199.7">LS TRANSMISSION CONSULTANCY LIMITED MAKES NO WARRANTIES, EXPRESS OR IMPLIED, THAT</text>
<text x="68.5" y="202.1">BE SUFFICIENT TO ENSURE SAFE SYSTEMS OF WORK OR OPERATION. USERS ARE REMINDED OF</text>
<text x="77.6" y="203.4">THEIR OWN DUTIES UNDER HEALTH AND SAFETY LEGISLATION.</text>
<text x="235.8" y="198.5">SIZE</text>
</g>
<g font-size="1">
<text x="100.8" y="185.5">VIEW CONVENTION</text>
<text x="103.6" y="187.7">THIRD ANGLE</text>
</g>
</svg>
